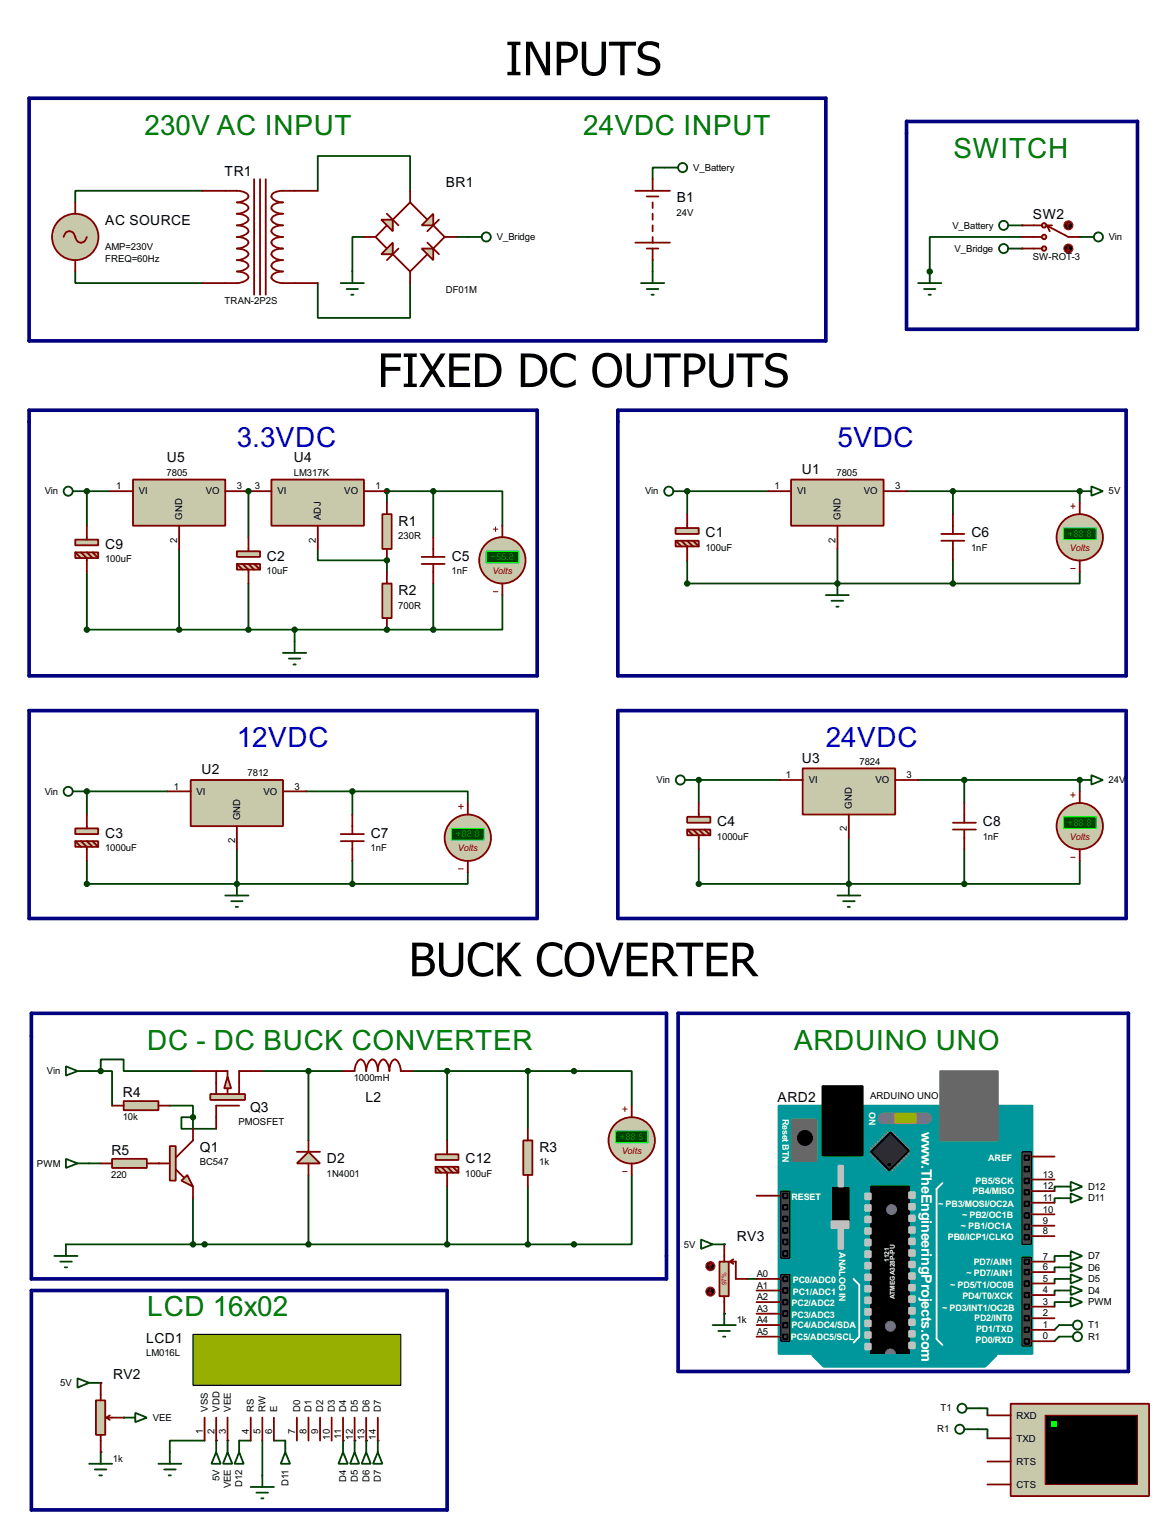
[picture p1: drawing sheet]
<svg xmlns="http://www.w3.org/2000/svg" width="256mm" height="333mm" viewBox="0 0 256 333" stroke-linecap="round" stroke-linejoin="round" font-family="sans-serif">
<g fill="none" stroke="#004000" stroke-width=".4">
<path d="M16.6 59.7v2.6h27.9M44.5 42h-27.9v2.5M199.4 108h10.2v5.1M151.2 123.2v5.1h58.4M184.2 120.7v7.6M209.6 123.2v5.1M237.5 125.8v2.5h-27.9M67.4 174h10.1M77.5 174h25.4v2.6M77.5 174v5.1M202 171.5h10.1M212.1 171.5h25.4v2.5"/>
<path d="M212.1 171.5v5.1M19.1 189.3v5.1M77.5 189.3v5.1h25.4v-2.6M153.7 186.7v7.7M212.1 186.7v7.7h25.4v-5.1"/>
</g>
<circle cx="184.2" cy="128.3" r=".2" fill="#004000"/>
<path d="M153.7 194.4h58.4M186.7 184.2v10.2" fill="none" stroke="#004000" stroke-width=".4"/>
<circle cx="186.7" cy="194.4" r=".2" fill="#004000"/>
<path d="M19.1 194.4h58.4M52.1 186.7v7.7" fill="none" stroke="#004000" stroke-width=".4"/>
<circle cx="52.1" cy="194.4" r=".2" fill="#004000"/>
<path d="M85.1 108v2.5" fill="none" stroke="#004000" stroke-width=".4"/>
<circle cx="85.1" cy="123.2" r=".2" fill="#004000"/>
<path d="M85.1 123.2v2.6" fill="none" stroke="#004000" stroke-width=".4"/>
<circle cx="85.1" cy="138.5" r=".2" fill="#004000"/>
<path d="M85.1 108h10.2M95.3 108h15.2v7.6M95.3 108v10.2M39.4 120.7v17.8h-20.3v-12.7M95.3 138.5h-30.5v2.5M95.3 128.3v10.2M110.5 130.9v7.6h-15.2" fill="none" stroke="#004000" stroke-width=".4"/>
<circle cx="85.1" cy="108" r=".2" fill="#004000"/>
<path d="M39.4 138.5h25.4M54.7 128.3v10.2M69.9 120.7v2.5h15.2" fill="none" stroke="#004000" stroke-width=".4"/>
<circle cx="54.7" cy="108" r=".2" fill="#004000"/>
<path d="M69.9 42v-7.7h20.3v7.7M80.1 52.1h-2.6v7.6M100.4 52.1h2.5M69.9 62.3v7.6h20.3v-7.6M24.2 108h-5.1v7.6M54.7 108v10.2" fill="none" stroke="#004000" stroke-width=".4"/>
<circle cx="19.1" cy="108" r=".2" fill="#004000"/>
<path d="M169 108h-17.8v5.1" fill="none" stroke="#004000" stroke-width=".4"/>
<circle cx="151.2" cy="108" r=".2" fill="#004000"/>
<path d="M36.9 174h-17.8v5.1" fill="none" stroke="#004000" stroke-width=".4"/>
<circle cx="19.1" cy="174" r=".2" fill="#004000"/>
<path d="M171.5 171.5h-17.8v5.1" fill="none" stroke="#004000" stroke-width=".4"/>
<circle cx="153.7" cy="171.5" r=".2" fill="#004000"/>
<path d="M146.1 36.9h-2.5v2.5M143.6 57.2v2.5" fill="none" stroke="#004000" stroke-width=".4"/>
<g fill="#004000">
<circle cx="224.8" cy="49.6" r=".2"/>
<circle cx="224.8" cy="54.7" r=".2"/>
<circle cx="237.5" cy="52.1" r=".2"/>
</g>
<path d="M224.8 52.1h-20.3v7.6" fill="none" stroke="#004000" stroke-width=".4"/>
<circle cx="204.5" cy="59.7" r=".2" fill="#004000"/>
<path d="M233 276.2h-1v1.2M233 278.7h-1v1M233 286.3h-1v1" fill="none" stroke="#004000" stroke-width=".4"/>
<g fill="#004000">
<circle cx="83.1" cy="316.8" r=".2"/>
<circle cx="80.6" cy="316.8" r=".2"/>
<circle cx="78" cy="316.8" r=".2"/>
<circle cx="75.5" cy="316.8" r=".2"/>
</g>
<path d="M45 316.8h-7.6v2.5M52.6 316.8h2.6M57.7 316.8v7.6M60.3 316.8h2.5" fill="none" stroke="#004000" stroke-width=".4"/>
<g fill="#004000">
<circle cx="47.6" cy="316.8" r=".2"/>
<circle cx="50.1" cy="316.8" r=".2"/>
</g>
<path d="M233 263.5h-1v1M233 260.9h-1v1M233 281.2h-1v1M233 283.8h-1v1" fill="none" stroke="#004000" stroke-width=".4"/>
<g fill="#004000">
<circle cx="22.2" cy="319.3" r=".2"/>
<circle cx="22.2" cy="304.1" r=".2"/>
<circle cx="27.2" cy="311.7" r=".2"/>
</g>
<path d="M67.9 258.4v15.2h48.2v-12.7M116.1 248.2v-12.7h-17.7v15.3M98.4 260.9v12.7M164.4 281.2h2" fill="none" stroke="#004000" stroke-width=".4"/>
<g fill="#004000">
<circle cx="159.3" cy="288.9" r=".2"/>
<circle cx="159.3" cy="273.6" r=".2"/>
</g>
<path d="M90.7 235.5h7.7M19.6 255.8h2.6M45 273.6h22.9M233 291.4l-1 1M233 293.9l-1 1" fill="none" stroke="#004000" stroke-width=".4"/>
<circle cx="34.9" cy="255.8" r=".2" fill="#004000"/>
<path d="M19.6 235.5h2.6M22.2 235.5h2.5v7.6M22.2 235.5v-2.5h5v2.5h15.3M57.7 235.5h17.8M67.9 235.5v15.3M116.1 235.5h22.9v7.6M37.4 243.1h5.1v2.6M42.5 245.7h-2.6v2.5h7.7M42.5 245.7v2.5M139 258.4v15.2h-22.9M14.5 273.6h30.5M42.5 263.5v10.1" fill="none" stroke="#004000" stroke-width=".4"/>
<circle cx="237.5" cy="171.5" r=".2" fill="#004000"/>
<path d="M209.6 108h27.9v2.5" fill="none" stroke="#004000" stroke-width=".4"/>
<circle cx="237.5" cy="108" r=".2" fill="#004000"/>
<path d="M215.2 314.3h2v2M215.7 309.7h1.5v1.5" fill="none" stroke="#004000" stroke-width=".4"/>
<path d="M174 105.5h20.4v10.1h-20.4z" fill="#c8c8aa" stroke="#800000" stroke-width=".4"/>
<path d="M169 108h5M184.2 115.6v5.1M194.4 108h5" fill="none" stroke="#800000" stroke-width=".4"/>
<path d="M42 171.5h20.3v10.2h-20.3z" fill="#c8c8aa" stroke="#800000" stroke-width=".4"/>
<path d="M36.9 174h5.1M62.3 174h5.1M52.1 181.7v5" fill="none" stroke="#800000" stroke-width=".4"/>
<path d="M176.6 169h20.3v10.1h-20.3z" fill="#c8c8aa" stroke="#800000" stroke-width=".4"/>
<path d="M171.5 171.5h5.1M186.7 179.1v5.1M196.9 171.5h5.1" fill="none" stroke="#800000" stroke-width=".4"/>
<circle cx="16.5" cy="52.1" r="5.1" fill="#c8c8aa" stroke="#800000" stroke-width=".4"/>
<path d="M55.9 39.4v25.4M57.2 39.4v25.4M58.5 39.4v25.4M14 52.1a1.28 1.28 0 0 1 1.3-1.3 1.28 1.28 0 0 1 1.3 1.3 1.28 1.28 0 0 0 1.2 1.3 1.28 1.28 0 0 0 1.3-1.3M16.6 44.5v2.5M16.6 57.2v2.5M44.5 42h7.6a2.35 2.35 0 0 1 2.6 1.2 2.76 2.76 0 0 1-2.6 1.3 2.35 2.35 0 0 1 2.6 1.3 2.75 2.75 0 0 1-2.6 1.2 2.37 2.37 0 0 1 2.6 1.3 2.75 2.75 0 0 1-2.6 1.3 2.31 2.31 0 0 1 2.6 1.3 2.75 2.75 0 0 1-2.6 1.2 2.35 2.35 0 0 1 2.6 1.3 2.67 2.67 0 0 1-2.6 1.3 2.35 2.35 0 0 1 2.6 1.2 2.76 2.76 0 0 1-2.6 1.3 2.35 2.35 0 0 1 2.6 1.3 2.75 2.75 0 0 1-2.6 1.2 2.37 2.37 0 0 1 2.6 1.3 2.75 2.75 0 0 1-2.6 1.3h-7.6M69.9 42h-7.6a2.15 2.15 0 0 0-2.6 1.2 2.47 2.47 0 0 0 2.6 1.3 2.15 2.15 0 0 0-2.6 1.3 2.45 2.45 0 0 0 2.6 1.2 2.17 2.17 0 0 0-2.6 1.3 2.45 2.45 0 0 0 2.6 1.3 2.89 2.89 0 0 0-2.5 .9 .89 .89 0 0 0 .6 1.2l1.9 .4a2.15 2.15 0 0 0-2.6 1.3 2.4 2.4 0 0 0 2.6 1.3 2.15 2.15 0 0 0-2.6 1.2 2.47 2.47 0 0 0 2.6 1.3 2.15 2.15 0 0 0-2.6 1.3 2.45 2.45 0 0 0 2.6 1.2 2.17 2.17 0 0 0-2.6 1.3 2.45 2.45 0 0 0 2.6 1.3h7.6" fill="none" stroke="#800000" stroke-width=".4"/>
<g fill="#c8c8aa" stroke="#800000" stroke-width=".4">
<path d="M148.6 116.1h5.1v1.3h-5.1z"/>
<path d="M148.6 118.9h5.1v1.3h-5.1z"/>
</g>
<path d="M148.6 118.9l1.3 1.3M149.9 118.9l1.3 1.3v3M151.2 113.1v3M151.2 118.9l1.3 1.3M152.5 118.9l1.2 1.3" fill="none" stroke="#800000" stroke-width=".4"/>
<g fill="#c8c8aa" stroke="#800000" stroke-width=".4">
<path d="M52.1 121.2h5.1v1.3h-5.1z"/>
<path d="M52.1 124h5.1v1.3h-5.1z"/>
</g>
<path d="M54.7 118.2v3M52.1 124l1.3 1.3M53.4 124l1.3 1.3v3M54.7 124l1.2 1.3M55.9 124l1.3 1.3" fill="none" stroke="#800000" stroke-width=".4"/>
<g fill="#c8c8aa" stroke="#800000" stroke-width=".4">
<path d="M16.6 182.2h5v1.2h-5z"/>
<path d="M16.6 185h5v1.2h-5z"/>
</g>
<path d="M19.1 179.1v3.1M16.6 185l1.2 1.2M17.8 185l1.3 1.2v3.1M19.1 185l1.3 1.2M20.4 185l1.2 1.2" fill="none" stroke="#800000" stroke-width=".4"/>
<g fill="#c8c8aa" stroke="#800000" stroke-width=".4">
<path d="M151.2 179.6h5.1v1.3h-5.1z"/>
<path d="M151.2 182.4h5.1v1.3h-5.1z"/>
</g>
<g fill="none" stroke="#800000" stroke-width=".4">
<path d="M95.3 118.2v4.3M207.1 118.9h5M207.1 117.4h5M209.6 113.1v4.3M209.6 118.9v4.3M92.8 124h5M92.8 122.5h5M95.3 124v4.3M77.5 179.1v4.3M153.7 176.6v3M212.1 176.6v4.3M75 185h5.1"/>
<path d="M75 183.4h5.1M77.5 185v4.3M151.2 182.4l1.3 1.3M152.5 182.4l1.2 1.3v3M153.7 182.4l1.3 1.3M155 182.4l1.3 1.3M209.6 182.4h5.1M209.6 180.9h5.1M212.1 182.4v4.3"/>
</g>
<circle cx="110.5" cy="123.2" r="5.1" fill="#c8c8aa" stroke="#800000" stroke-width=".4"/>
<path d="M108.5 116.4h1M109 115.9v1M108.5 130.1h1" fill="none" stroke="#800000" stroke-width=".22"/>
<path d="M107 121.2h7.1v2.6h-7.1z" fill="#004000" stroke="#0f0" stroke-width=".22"/>
<path d="M110.5 115.6v2.6M110.5 128.3v2.6" fill="none" stroke="#800000" stroke-width=".4"/>
<circle cx="237.5" cy="118.2" r="5.1" fill="#c8c8aa" stroke="#800000" stroke-width=".4"/>
<path d="M235.5 111.3h1M236 110.8v1M235.5 125h1" fill="none" stroke="#800000" stroke-width=".22"/>
<path d="M234 116.1h7.1v2.6h-7.1z" fill="#004000" stroke="#0f0" stroke-width=".22"/>
<path d="M237.5 110.5v2.6M237.5 123.2v2.6" fill="none" stroke="#800000" stroke-width=".4"/>
<circle cx="102.9" cy="184.2" r="5.1" fill="#c8c8aa" stroke="#800000" stroke-width=".4"/>
<path d="M100.9 177.3h1M101.4 176.8v1.1M100.9 191.1h1" fill="none" stroke="#800000" stroke-width=".22"/>
<path d="M99.4 182.2h7.1v2.5h-7.1z" fill="#004000" stroke="#0f0" stroke-width=".22"/>
<path d="M102.9 176.6v2.5M102.9 189.3v2.5" fill="none" stroke="#800000" stroke-width=".4"/>
<circle cx="237.5" cy="181.7" r="5.1" fill="#c8c8aa" stroke="#800000" stroke-width=".4"/>
<path d="M235.5 174.8h1M236 174.3v1M235.5 188.5h1" fill="none" stroke="#800000" stroke-width=".22"/>
<path d="M234 179.6h7.1v2.6h-7.1z" fill="#004000" stroke="#0f0" stroke-width=".22"/>
<path d="M237.5 174v2.6M237.5 186.7v2.6" fill="none" stroke="#800000" stroke-width=".4"/>
<g fill="#004000" stroke="#004000" stroke-width=".4">
<circle cx="209.6" cy="128.3" r=".5"/>
<circle cx="209.6" cy="108" r=".5"/>
<circle cx="77.5" cy="174" r=".5"/>
<circle cx="77.5" cy="194.4" r=".5"/>
<circle cx="212.1" cy="171.5" r=".5"/>
<circle cx="212.1" cy="194.4" r=".5"/>
<circle cx="151.1" cy="128.3" r=".5"/>
<circle cx="19.1" cy="194.4" r=".5"/>
<circle cx="153.7" cy="194.4" r=".5"/>
<circle cx="184.2" cy="128.3" r=".5"/>
<circle cx="186.7" cy="194.4" r=".5"/>
<circle cx="52.1" cy="194.4" r=".5"/>
</g>
<g fill="none" stroke="#004000" stroke-width=".4">
<path d="M181.7 130.9h5M182.9 132.1h2.6M184 133.4h.5M184.2 128.3v2.6M62.3 143.6h5.1M63.6 144.8h2.5M64.6 146.1h.5M64.8 141v2.6M49.6 196.9h5.1M50.9 198.2h2.5M51.9 199.4h.5M52.1 194.4v2.5"/>
<path d="M184.2 196.9h5.1M185.5 198.2h2.5M186.5 199.4h.5M186.7 194.4v2.5"/>
</g>
<path d="M84.1 128.3h2.1v7.6h-2.1z" fill="#c8c8aa" stroke="#800000" stroke-width=".4"/>
<path d="M85.1 125.8v2.5M85.1 135.9v2.6" fill="none" stroke="#800000" stroke-width=".4"/>
<path d="M84.1 113.1h2.1v7.6h-2.1z" fill="#c8c8aa" stroke="#800000" stroke-width=".4"/>
<path d="M85.1 110.5v2.6M85.1 120.7v2.5" fill="none" stroke="#800000" stroke-width=".4"/>
<g fill="#004000" stroke="#004000" stroke-width=".4">
<circle cx="85.1" cy="108" r=".5"/>
<circle cx="85.1" cy="123.2" r=".5"/>
<circle cx="85.1" cy="138.5" r=".5"/>
<circle cx="64.8" cy="138.5" r=".5"/>
</g>
<path d="M29.3 105.5h20.3v10.1h-20.3z" fill="#c8c8aa" stroke="#800000" stroke-width=".4"/>
<path d="M24.2 108h5.1M39.4 115.6v5.1M49.6 108h5.1" fill="none" stroke="#800000" stroke-width=".4"/>
<g fill="#c8c8aa" stroke="#800000" stroke-width=".4">
<path d="M16.6 118.7h5v1.2h-5z"/>
<path d="M16.6 121.5h5v1.2h-5z"/>
</g>
<path d="M19.1 115.6v3.1M16.6 121.5l1.2 1.2M17.8 121.5l1.3 1.2v3.1M19.1 121.5l1.3 1.2M20.4 121.5l1.2 1.2" fill="none" stroke="#800000" stroke-width=".4"/>
<g fill="#004000" stroke="#004000" stroke-width=".4">
<circle cx="39.4" cy="138.5" r=".5"/>
<circle cx="19.1" cy="138.5" r=".5"/>
<circle cx="95.3" cy="138.5" r=".5"/>
<circle cx="95.3" cy="108" r=".5"/>
</g>
<path d="M77.5 59.7v2.6M75 62.3h5.1M76.3 63.6h2.5M77.3 64.8h.5" fill="none" stroke="#004000" stroke-width=".4"/>
<path d="M59.7 105.5h20.4v10.1h-20.4z" fill="#c8c8aa" stroke="#800000" stroke-width=".4"/>
<path d="M54.7 108h5M69.9 115.6v5.1M80.1 108h5" fill="none" stroke="#800000" stroke-width=".4"/>
<g fill="#004000" stroke="#004000" stroke-width=".4">
<circle cx="54.6" cy="138.5" r=".5"/>
<circle cx="54.6" cy="108" r=".5"/>
</g>
<g fill="none" stroke="#004000" stroke-width=".4">
<path d="M102.9 52.1h3.1"/>
<circle cx="106.9" cy="52.1" r="1"/>
</g>
<path d="M92.8 54.7h2.5v2.5z" fill="#c8c8aa" stroke="#800000" stroke-width=".4"/>
<path d="M85.1 47l2.6 2.6M85.1 49.6l-2.5 2.5 2.5 2.6M86.4 48.3l3.8-3.8 3.8 3.8M86.4 55.9l3.8 3.8 3.8-3.8M87.7 54.7l-2.6 2.5M94 53.4l2.6 2.5M95.3 49.6l2.5 2.5-2.5 2.6M96.6 48.3l-2.6 2.6" fill="none" stroke="#800000" stroke-width=".4"/>
<g fill="#c8c8aa" stroke="#800000" stroke-width=".4">
<path d="M83.9 48.3h2.5v2.6z"/>
<path d="M92.8 49.6l2.5-2.6v2.6z"/>
<path d="M83.9 55.9l2.5-2.5v2.5z"/>
</g>
<g fill="none" stroke="#800000" stroke-width=".4">
<path d="M143.6 39.4v2.6M80.1 52.1h2.5M90.2 42v2.5M90.2 59.7v2.6M97.8 52.1h2.6M139.8 42h7.6M139.8 53.4h7.6M142.3 43.2h2.5M142.3 54.7h2.5M143.6 44.5v1.3M143.6 47v1.3M143.6 49.6v1.3"/>
<path d="M143.6 52.1v1.3M143.6 54.7v2.5"/>
</g>
<g fill="none" stroke="#004000" stroke-width=".4">
<path d="M146.1 36.9h3.1M143.6 59.7v2.6M221.8 49.6h3M221.8 54.7h3M237.5 52.1h3.1M141 62.3h5.1M142.3 63.6h2.5M143.3 64.8h.5M16.1 108h3M148.1 108h3.1M16.1 174h3M150.7 171.5h3"/>
<circle cx="150.1" cy="36.9" r="1"/>
<circle cx="220.7" cy="49.6" r="1"/>
<circle cx="220.7" cy="54.7" r="1"/>
<circle cx="241.6" cy="52.1" r="1"/>
<circle cx="15" cy="108" r="1"/>
<circle cx="147.1" cy="108" r="1"/>
<circle cx="15" cy="174" r="1"/>
<circle cx="149.6" cy="171.5" r="1"/>
</g>
<g fill="#004000" stroke="#004000" stroke-width=".4">
<circle cx="19.1" cy="108" r=".5"/>
<circle cx="151.1" cy="108" r=".5"/>
<circle cx="19.1" cy="174" r=".5"/>
<circle cx="153.7" cy="171.5" r=".5"/>
</g>
<g fill="#c8c8aa" stroke="#800000" stroke-width=".4">
<circle cx="229.6" cy="52.1" r=".5"/>
<circle cx="229.6" cy="49.6" r=".5"/>
<circle cx="229.6" cy="54.7" r=".5"/>
</g>
<path d="M224.8 49.6h4.4M224.8 52.1h4.1M224.8 54.7h4.4M230.2 49.6l4.8 2.5h2.5M230.4 49.6h1M230.4 49.8l.5 1.1" fill="none" stroke="#800000" stroke-width=".4"/>
<circle cx="235" cy="49.6" r="1" fill="#400000" stroke="#f00" stroke-width=".22"/>
<path d="M235 49.1l-.2 .2M235 49.1l.3 .2M235 49.1v1" fill="none" stroke="#f00" stroke-width=".22"/>
<circle cx="235" cy="54.7" r="1" fill="#400000" stroke="#f00" stroke-width=".22"/>
<path d="M234.8 54.9l.2 .3M235 54.2v1M235.3 54.9l-.3 .3" fill="none" stroke="#f00" stroke-width=".22"/>
<path d="M204.5 59.7v2.6M202 62.3h5.1M203.3 63.6h2.5M204.3 64.8h.5" fill="none" stroke="#004000" stroke-width=".4"/>
<circle cx="204.5" cy="59.7" r=".5" fill="#004000" stroke="#004000" stroke-width=".4"/>
<path d="M6.4 21.6h175.3v53.4h-175.3zM199.4 26.7h50.8v45.7h-50.8zM6.4 90.2h111.8v58.4h-111.8zM135.9 90.2h111.8v58.4h-111.8zM6.4 156.3h111.8v45.7h-111.8zM135.9 156.3h111.8v45.7h-111.8z" fill="none" stroke="#000080" stroke-width=".8"/>
<path d="M171.3 243.1h55.8v54.6h-55.8z" fill="#00979c" stroke="#00979c" stroke-width=".4"/>
<g fill="#686767" stroke="#686767" stroke-width=".4">
<path d="M206.8 235.5h12.7v15.3h-12.7z"/>
<path d="M174.3 246.2h5.3v9.1h-5.3z"/>
</g>
<path d="M180.9 238.8h8.9v15.3h-8.9zM183.2 261.2h3.5v8.9h-3.5zM191.6 260.9h8.4v36.8h-8.4z" fill="#000" stroke="#000" stroke-width=".4"/>
<path d="M207.3 260.2l-1.3 1.2v33l1.3 1.3M187.8 281.2l1.2 1.3v11.4l-1.2 1.3" fill="none" stroke="#fff" stroke-width=".4"/>
<g fill="#c0c0c0" stroke="#c0c0c0" stroke-width=".4">
<path d="M200 262.2h1.2v1.3h-1.2z"/>
<path d="M200 264.7h1.2v1.3h-1.2z"/>
<path d="M200 267.3h1.2v1.2h-1.2z"/>
<path d="M200 269.8h1.2v1.3h-1.2z"/>
<path d="M200 272.3h1.2v1.3h-1.2z"/>
<path d="M200 274.9h1.2v1.3h-1.2z"/>
<path d="M200 277.4h1.2v1.3h-1.2z"/>
<path d="M200 280h1.2v1.2h-1.2z"/>
<path d="M200 282.5h1.2v1.3h-1.2z"/>
<path d="M200 285h1.2v1.3h-1.2z"/>
<path d="M200 287.6h1.2v1.3h-1.2z"/>
<path d="M200 290.1h1.2v1.3h-1.2z"/>
<path d="M200 292.7h1.2v1.2h-1.2z"/>
<path d="M200 295.2h1.2v1.3h-1.2z"/>
<path d="M190.3 262.4h1.3v1.3h-1.3z"/>
<path d="M190.3 265h1.3v1.2h-1.3z"/>
<path d="M190.3 267.5h1.3v1.3h-1.3z"/>
<path d="M190.3 270.1h1.3v1.2h-1.3z"/>
<path d="M190.3 272.6h1.3v1.3h-1.3z"/>
<path d="M190.3 275.1h1.3v1.3h-1.3z"/>
<path d="M190.3 277.7h1.3v1.2h-1.3z"/>
<path d="M190.3 280.2h1.3v1.3h-1.3z"/>
<path d="M190.3 282.8h1.3v1.2h-1.3z"/>
<path d="M190.3 285.3h1.3v1.3h-1.3z"/>
<path d="M190.3 287.8h1.3v1.3h-1.3z"/>
<path d="M190.3 290.4h1.3v1.2h-1.3z"/>
<path d="M190.3 292.9h1.3v1.3h-1.3z"/>
<path d="M190.3 295.5h1.3v1.2h-1.3z"/>
<path d="M182.9 268.5h3.8v1.6h-3.8z"/>
<path d="M184.5 256.3h1v4.6h-1z"/>
<path d="M184.5 270.1h1v4.5h-1z"/>
</g>
<circle cx="177" cy="250.2" r="1.55" fill="#000" stroke="#000" stroke-width=".4"/>
<path d="M194.4 245.9h9.4" fill="none" stroke="#757575" stroke-width="2.6"/>
<path d="M196.9 244.9h4.6v2h-4.6z" fill="#ff8000" stroke="#ff8000" stroke-width=".4"/>
<g fill="none" stroke="#808080" stroke-width=".45">
<path d="M191.6 252.5l.5 .5M192.1 252l.5 .5M192.1 253.3l-.5 .5M192.6 251.5l.5 .5M192.6 253.8l-.5 .5M193.1 251l.5 .5M193.1 254.3l-.5 .5M193.6 250.5l.5 .5M193.6 254.8l-.5 .5M194.1 250l.5 .5M194.1 255.3l-.5 .5M194.6 249.5l.5 .5"/>
<path d="M194.6 255.8l-.5 .5M195.1 249l.5 .5M195.1 256.3l-.5 .5M195.6 256.8l-.5 .6M195.9 256.8l.5 .6M196.4 256.3l.5 .5M196.4 249l-.5 .5M196.9 255.8l.5 .5M196.9 249.5l-.5 .5M197.4 255.3l.5 .5M197.4 250l-.5 .5M197.9 254.8l.5 .5"/>
<path d="M197.9 250.5l-.5 .5M198.4 254.3l.5 .5M198.4 251l-.5 .5M198.9 253.8l.5 .5M198.9 251.5l-.5 .5M199.4 253.3l.6 .5M199.4 252l-.5 .5M200 252.5l-.6 .5"/>
</g>
<path d="M195.9 249l4.1 4-4.4 4.4-4-4.1z" fill-rule="evenodd" fill="#2c2c2c" stroke="#000" stroke-width=".4"/>
<circle cx="195.6" cy="256.1" r=".3" fill="#000" stroke="#000" stroke-width=".22"/>
<path d="M224.8 253.3h2.1v20.3h-2.1z" fill="#464646" stroke="#000" stroke-width=".25"/>
<circle cx="195.8" cy="291.6" r="1.1" fill="#757575" stroke="#757575" stroke-width=".22"/>
<g fill="#464646" stroke="#000" stroke-width=".4">
<path d="M225.4 254.1h1v1h-1z"/>
<path d="M225.4 259.1h1v1.1h-1z"/>
<path d="M225.4 261.7h1v1h-1z"/>
<path d="M225.4 264.2h1v1h-1z"/>
<path d="M225.4 266.8h1v1h-1z"/>
<path d="M225.4 269.3h1v1h-1z"/>
<path d="M225.4 256.6h1v1h-1z"/>
<path d="M225.4 271.6h1v1h-1z"/>
</g>
<g fill="#757575" stroke="#757575" stroke-width=".22">
<circle cx="196.1" cy="266" r="1.1"/>
<circle cx="195.8" cy="297.7" r="1.1"/>
</g>
<path d="M178.6 298h40.7l-2.6 2.5h-35.5z" fill-rule="evenodd" fill="#00979c" stroke="#00979c" stroke-width=".4"/>
<g fill="#464646" stroke="#000" stroke-width=".25">
<path d="M171.8 261.9h2v14.8h-2z"/>
<path d="M224.8 276.4h2.1v19.6h-2.1z"/>
<path d="M171.8 280.2h2v14.7h-2z"/>
</g>
<g fill="#464646" stroke="#000" stroke-width=".4">
<path d="M172.3 265h1v1h-1z"/>
<path d="M172.3 270.1h1v1h-1z"/>
<path d="M172.3 275.1h1v1.1h-1z"/>
<path d="M172.3 272.6h1v1h-1z"/>
<path d="M172.3 267.5h1v1h-1z"/>
<path d="M172.3 262.4h1v1.1h-1z"/>
<path d="M225.4 276.9h1v1h-1z"/>
<path d="M225.4 279.2h1v1h-1z"/>
<path d="M225.4 281.7h1v1.1h-1z"/>
<path d="M225.4 284.3h1v1h-1z"/>
<path d="M225.4 286.8h1v1h-1z"/>
<path d="M225.4 289.4h1v1h-1z"/>
<path d="M225.4 291.9h1v1h-1z"/>
<path d="M225.4 294.4h1v1.1h-1z"/>
<path d="M172.3 280.7h1v1h-1z"/>
<path d="M172.3 283.3h1v1h-1z"/>
<path d="M172.3 285.8h1v1h-1z"/>
<path d="M172.3 288.3h1v1.1h-1z"/>
<path d="M172.3 290.9h1v1h-1z"/>
<path d="M172.3 293.4h1v1h-1z"/>
</g>
<g fill="none" stroke="#800000" stroke-width=".4">
<path d="M226.9 259.4h5.1M226.9 254.3h5.1M166.4 262.9h5.1M226.9 279.7h5.1M226.9 277.4h5.1M226.9 271.8h5.1M226.9 269.5h5.1M226.9 267h5.1M226.9 264.5h5.1M226.9 261.9h5.1M166.4 293.9h5.1M166.4 291.4h5.1"/>
<path d="M166.4 288.9h5.1M166.4 286.3h5.1M166.4 283.8h5.1M166.4 281.2h5.1M226.9 294.9h5.1M226.9 292.4h5.1M226.9 289.9h5.1M226.9 287.3h5.1M226.9 284.8h5.1M226.9 282.2h5.1"/>
</g>
<g fill="none" stroke="#004000" stroke-width=".4">
<path d="M233 276.2h2.5M233 278.7h2.5M235.5 275.1l2.6 1.1-2.6 1zM235.5 277.7l2.6 1-2.6 1zM233 286.3h2.5M235.5 285.3l2.6 1-2.6 1zM37.4 319.3v2.6M47.6 319.3l1 2.6h-2.1zM47.6 316.8v2.5M50.1 319.3l1 2.6h-2zM50.1 316.8v2.5M52.6 319.3l1 2.6h-2z"/>
<path d="M52.6 316.8v2.5M62.8 319.3l1 2.6h-2zM62.8 316.8v2.5M75.5 319.3l1 2.6h-2zM75.5 316.8v2.5M78 319.3l1 2.6h-2zM78 316.8v2.5M80.6 319.3l1 2.6h-2zM80.6 316.8v2.5M83.1 319.3l1 2.6h-2zM83.1 316.8v2.5M34.9 321.9h5"/>
<path d="M36.1 323.1h2.6M37.1 324.4h.5M55.2 327h5.1M56.4 328.2h2.6M57.5 329.5h.5M57.7 324.4v2.6"/>
</g>
<path d="M42.5 293.4h45.7v11.2h-45.7z" fill="#96af00" stroke="#000" stroke-width=".25"/>
<g fill="none" stroke="#800000" stroke-width=".4">
<path d="M45 311.7v5.1M47.6 311.7v5.1M50.1 311.7v5.1M55.2 311.7v5.1M57.7 311.7v5.1M60.3 311.7v5.1M65.3 311.7v5.1M67.9 311.7v5.1M70.4 311.7v5.1M73 311.7v5.1M75.5 311.7v5.1M78 311.7v5.1"/>
<path d="M80.6 311.7v5.1M83.1 311.7v5.1"/>
</g>
<g fill="none" stroke="#004000" stroke-width=".4">
<path d="M235.5 259.9l2.6 1-2.6 1zM233 263.5h2.5M233 260.9h2.5M235.5 262.4l2.6 1.1-2.6 1zM233 281.2h2.5M233 283.8h2.5M235.5 280.2l2.6 1-2.6 1zM235.5 282.8l2.6 1-2.6 1zM17.1 303.1l2.5 1-2.5 1zM19.6 304.1h2.6M22.2 319.3v2.6M27.2 311.7h2.6"/>
<path d="M29.8 310.7l2.5 1-2.5 1zM19.6 321.9h5.1M20.9 323.1h2.5M21.9 324.4h.5"/>
</g>
<path d="M21.1 307.9h2.1v7.6h-2.1z" fill="#c8c8aa" stroke="#800000" stroke-width=".4"/>
<path d="M22.2 304.1v3.8M22.2 315.5v3.8M23.4 311.7l.8 .5M23.4 311.7h3.8M24.2 311.2l-.8 .5" fill="none" stroke="#800000" stroke-width=".4"/>
<path d="M67.9 253.3l2.5 2.5h-5.1z" fill="#c8c8aa" stroke="#800000" stroke-width=".4"/>
<path d="M65.3 253.3h5.1M67.9 250.8v2.5M67.9 255.8v2.6" fill="none" stroke="#800000" stroke-width=".4"/>
<g fill="#c8c8aa" stroke="#800000" stroke-width=".4">
<path d="M95.8 253.8h5.1v1.3h-5.1z"/>
<path d="M95.8 256.6h5.1v1.3h-5.1z"/>
</g>
<path d="M95.8 256.6l1.3 1.3M97.1 256.6l1.3 1.3v3M98.4 250.8v3M98.4 256.6l1.2 1.3M99.6 256.6l1.3 1.3" fill="none" stroke="#800000" stroke-width=".4"/>
<circle cx="67.8" cy="273.6" r=".5" fill="#004000" stroke="#004000" stroke-width=".4"/>
<path d="M14.5 234.5l2.6 1-2.6 1zM17.1 235.5h2.5M14.5 254.8l2.6 1-2.6 1zM17.1 255.8h2.5M12 276.2h5.1M13.3 277.4h2.5M14.3 278.7h.5M14.5 273.6v2.6" fill="none" stroke="#004000" stroke-width=".4"/>
<path d="M115.1 250.8h2v7.6h-2z" fill="#c8c8aa" stroke="#800000" stroke-width=".4"/>
<path d="M116.1 248.2v2.6M116.1 258.4v2.5" fill="none" stroke="#800000" stroke-width=".4"/>
<g fill="#004000" stroke="#004000" stroke-width=".4">
<circle cx="98.3" cy="235.5" r=".5"/>
<circle cx="98.3" cy="273.6" r=".5"/>
</g>
<circle cx="138.9" cy="250.8" r="5.1" fill="#c8c8aa" stroke="#800000" stroke-width=".4"/>
<path d="M137 243.9h1M137 257.6h1M137.5 243.4v1" fill="none" stroke="#800000" stroke-width=".22"/>
<path d="M135.4 248.7h7.1v2.6h-7.1z" fill="#004000" stroke="#0f0" stroke-width=".22"/>
<path d="M139 243.1v2.6M139 255.8v2.6" fill="none" stroke="#800000" stroke-width=".4"/>
<g fill="#004000" stroke="#004000" stroke-width=".4">
<circle cx="116.1" cy="235.5" r=".5"/>
<circle cx="116.1" cy="273.6" r=".5"/>
</g>
<path d="M6.9 222.8h139.7v58.4h-139.7zM149.2 222.8h99v78.8h-99zM6.9 283.8h91.5v48.2h-91.5z" fill="none" stroke="#000080" stroke-width=".8"/>
<path d="M158.3 277.4h2v7.6h-2z" fill="#c8c8aa" stroke="#800000" stroke-width=".4"/>
<path d="M159.3 273.6v3.8M160.6 277.4l.7 .5M160.6 277.4h1.3v3.8h2.5M161.3 276.9l-.7 .5M159.3 285v3.9" fill="none" stroke="#800000" stroke-width=".4"/>
<circle cx="156.2" cy="278.4" r="1" fill="#400000" stroke="#f00" stroke-width=".22"/>
<path d="M156.3 277.9l-.3 .3M156.3 277.9l.2 .3M156.3 277.9v1" fill="none" stroke="#f00" stroke-width=".22"/>
<circle cx="156.2" cy="284" r="1" fill="#400000" stroke="#f00" stroke-width=".22"/>
<path d="M156 284.3l.3 .2M156.3 283.5v1M156.5 284.3l-.2 .2" fill="none" stroke="#f00" stroke-width=".22"/>
<g fill="none" stroke="#004000" stroke-width=".4">
<path d="M154.2 272.6l2.6 1-2.6 1zM156.8 273.6h2.5M156.8 291.4h5.1M158 292.7h2.6M159.1 293.9h.5M159.3 288.9v2.5M233 291.4h3M233 293.9h3M212.1 314.3h3.1M212.7 309.7h3"/>
<circle cx="237" cy="291.4" r="1"/>
<circle cx="237" cy="293.9" r="1"/>
<circle cx="211.1" cy="314.3" r="1"/>
<circle cx="211.6" cy="309.7" r="1"/>
</g>
<path d="M75.5 235.5h2.5a2.61 2.61 0 0 1 1.3-2.5 2.31 2.31 0 0 1 1.3 2.5 2.68 2.68 0 0 1 1.2-2.5 2.27 2.27 0 0 1 1.3 2.5 2.31 2.31 0 0 1 1.3-2.5 2.7 2.7 0 0 1 1.3 2.5 2.31 2.31 0 0 1 1.2-2.5 2.68 2.68 0 0 1 1.3 2.5h2.5" fill="none" stroke="#800000" stroke-width=".4"/>
<circle cx="45" cy="273.6" r=".5" fill="#004000" stroke="#004000" stroke-width=".4"/>
<path d="M27.2 242.1h7.7v2h-7.7z" fill="#c8c8aa" stroke="#800000" stroke-width=".4"/>
<path d="M24.7 243.1h2.5M34.9 243.1h2.5" fill="none" stroke="#800000" stroke-width=".4"/>
<path d="M50.1 236.8l.8 2.5h-1.6z" fill="#c8c8aa" stroke="#800000" stroke-width=".4"/>
<path d="M46.3 240.6h7.6v1.3h-7.6z" fill="#c8c8aa" stroke="#800000" stroke-width=".4"/>
<path d="M42.5 235.5h7.6v1.3M47.6 235.5v5.1M50.1 239.3v1.3M57.7 235.5h-5.1v5.1M52.6 243.1h-5v5.1" fill="none" stroke="#800000" stroke-width=".4"/>
<path d="M39.9 259.6l1.3-1.2 1.3 2.5z" fill="#c8c8aa" stroke="#800000" stroke-width=".4"/>
<path d="M37.4 252h1.3v7.6h-1.3z" fill="#c8c8aa" stroke="#800000" stroke-width=".4"/>
<path d="M34.9 255.8h2.5M38.7 257.1l1.7 1.8M42.5 248.2v2.6l-3.8 3.8M42.5 260.9v2.6" fill="none" stroke="#800000" stroke-width=".4"/>
<path d="M24.7 254.8h7.6v2h-7.6z" fill="#c8c8aa" stroke="#800000" stroke-width=".4"/>
<path d="M22.2 255.8h2.5M32.3 255.8h2.6" fill="none" stroke="#800000" stroke-width=".4"/>
<g fill="#004000" stroke="#004000" stroke-width=".4">
<circle cx="42.4" cy="273.6" r=".5"/>
<circle cx="42.4" cy="245.7" r=".5"/>
<circle cx="22.1" cy="235.5" r=".5"/>
<circle cx="67.8" cy="235.5" r=".5"/>
<circle cx="126.2" cy="235.5" r=".5"/>
<circle cx="126.2" cy="273.6" r=".5"/>
<circle cx="237.5" cy="171.5" r=".5"/>
<circle cx="237.5" cy="108" r=".5"/>
</g>
<path d="M237.5 108h2.6M240.1 107l2.5 1-2.5 1zM237.5 171.5h2.6M240.1 170.5l2.5 1-2.5 1z" fill="none" stroke="#004000" stroke-width=".4"/>
<path d="M222.3 308.7h30.5v20.3h-30.5z" fill="#c8c8aa" stroke="#800000" stroke-width=".4"/>
<path d="M229.9 311.2h20.3v15.2h-20.3z" fill="#000" stroke="#800000" stroke-width=".25"/>
<path d="M231.2 312.5h1.3v1.2h-1.3z" fill="#0f0"/>
<path d="M217.2 311.2h5.1M217.2 316.3h5.1M217.2 321.4h5.1M217.2 326.4h5.1" fill="none" stroke="#800000" stroke-width=".4"/>
<g font-size="12.3">
<text x="111.2" y="16.6">INPUTS</text>
<text x="83.1" y="85.1">FIXED DC OUTPUTS</text>
<text x="89.9" y="214.7">BUCK COVERTER</text>
</g>
<g font-size="6.9" fill="#008000">
<text x="31.8" y="29.6">230V AC INPUT</text>
<text x="128.3" y="29.6">24VDC INPUT</text>
<text x="209.7" y="34.8">SWITCH</text>
<text x="32.4" y="230.9">DC - DC BUCK CONVERTER</text>
<text x="174.7" y="230.9">ARDUINO UNO</text>
<text x="32.4" y="289.3">LCD 16x02</text>
</g>
<g font-size="6.9" fill="#0000c0">
<text x="52.1" y="98.2">3.3VDC</text>
<text x="184.2" y="98.2">5VDC</text>
<text x="52.1" y="164.3">12VDC</text>
<text x="181.7" y="164.3">24VDC</text>
</g>
<g font-size="3.6" fill="#fff">
<text x="202.7" y="248.9" transform="rotate(90 202.7 248.9)">w</text>
<text x="202.7" y="256.1" transform="rotate(90 202.7 256.1)">.TheEngineeringProjects.com</text>
</g>
<g font-size="3.4">
<text x="49.4" y="38.6">TR1</text>
<text x="98.1" y="41.2">BR1</text>
<text x="148.9" y="44.5">B1</text>
<text x="23.2" y="49.5">AC SOURCE</text>
<text x="227.2" y="48.3">SW2</text>
<text x="36.7" y="101.6">U5</text>
<text x="64.7" y="101.6">U4</text>
<text x="176.4" y="104.2">U1</text>
<text x="87.7" y="115.6">R1</text>
<text x="155.2" y="118.2">C1</text>
<text x="213.7" y="118.2">C6</text>
<text x="23.2" y="120.7">C9</text>
<text x="58.7" y="123.3">C2</text>
<text x="99.4" y="123.3">C5</text>
<text x="87.7" y="130.9">R2</text>
<text x="176.4" y="167.7">U3</text>
<text x="44.4" y="170.2">U2</text>
<text x="23.2" y="184.2">C3</text>
<text x="81.6" y="184.2">C7</text>
<text x="157.8" y="181.7">C4</text>
<text x="216.2" y="181.7">C8</text>
<text x="27.1" y="241.3">R4</text>
<text x="55" y="244.4">Q3</text>
<text x="80.4" y="242.3">L2</text>
<text x="171.1" y="242.3">ARD2</text>
<text x="24.5" y="254">R5</text>
<text x="44" y="253.3">Q1</text>
<text x="71.9" y="255.8">D2</text>
<text x="102.4" y="255.8">C12</text>
<text x="118.7" y="253.3">R3</text>
<text x="162.1" y="272.8">RV3</text>
<text x="32.2" y="295.2">LCD1</text>
<text x="24.9" y="303.3">RV2</text>
</g>
<g font-size="2.4">
<text x="152.5" y="37.5">V_Battery</text>
<text x="148.8" y="47.4">24V</text>
<text x="109.3" y="52.8">V_Bridge</text>
<text x="209.5" y="50.2">V_Battery</text>
<text x="243.9" y="52.8">Vin</text>
<text x="23.1" y="55">AMP=230V</text>
<text x="23.1" y="57.6">FREQ=60Hz</text>
<text x="210" y="55.4">V_Bridge</text>
<text x="227.2" y="57.2">SW-ROT-3</text>
<text x="98" y="64.3">DF01M</text>
<text x="49.4" y="66.9">TRAN-2P2S</text>
<text x="25.6" y="107.6">1</text>
<text x="36.7" y="104.6">7805</text>
<text x="52.1" y="107.6">3</text>
<text x="56.1" y="107.6">3</text>
<text x="64.6" y="104.6">LM317K</text>
<text x="82.6" y="107.6">1</text>
<text x="170.4" y="107.6">1</text>
<text x="184" y="104.6">7805</text>
<text x="196.9" y="107.6">3</text>
<text x="9.8" y="108.7">Vin</text>
<text x="30.5" y="108.7">VI</text>
<text x="45.3" y="108.7">VO</text>
<text x="61" y="108.7">VI</text>
<text x="75.7" y="108.7">VO</text>
<text x="141.9" y="108.7">Vin</text>
<text x="175.3" y="108.7">VI</text>
<text x="190" y="108.7">VO</text>
<text x="243.9" y="108.7">5V</text>
<text x="39" y="119.3" transform="rotate(-90 39 119.3)">2</text>
<text x="40.1" y="114.3" transform="rotate(-90 40.1 114.3)">GND</text>
<text x="69.5" y="119.3" transform="rotate(-90 69.5 119.3)">2</text>
<text x="70.6" y="114.3" transform="rotate(-90 70.6 114.3)">ADJ</text>
<text x="87.6" y="118.5">230R</text>
<text x="183.8" y="119.3" transform="rotate(-90 183.8 119.3)">2</text>
<text x="184.9" y="114.3" transform="rotate(-90 184.9 114.3)">GND</text>
<text x="23.1" y="123.7">100uF</text>
<text x="155.2" y="121.1">100uF</text>
<text x="213.6" y="121.1">1nF</text>
<text x="58.7" y="126.2">10uF</text>
<text x="99.3" y="126.2">1nF</text>
<text x="87.6" y="133.8">700R</text>
<text x="38.3" y="173.6">1</text>
<text x="54.5" y="170.7">7812</text>
<text x="64.8" y="173.6">3</text>
<text x="144.4" y="172.2">Vin</text>
<text x="172.9" y="171.1">1</text>
<text x="177.9" y="172.2">VI</text>
<text x="189.1" y="168.1">7824</text>
<text x="192.6" y="172.2">VO</text>
<text x="199.4" y="171.1">3</text>
<text x="243.9" y="172.2">24V</text>
<text x="9.8" y="174.7">Vin</text>
<text x="43.2" y="174.7">VI</text>
<text x="58" y="174.7">VO</text>
<text x="187.4" y="177.8" transform="rotate(-90 187.4 177.8)">GND</text>
<text x="51.7" y="185.3" transform="rotate(-90 51.7 185.3)">2</text>
<text x="52.8" y="180.3" transform="rotate(-90 52.8 180.3)">GND</text>
<text x="157.7" y="184.6">1000uF</text>
<text x="186.3" y="182.8" transform="rotate(-90 186.3 182.8)">2</text>
<text x="216.2" y="184.6">1nF</text>
<text x="23.1" y="187.2">1000uF</text>
<text x="81.5" y="187.2">1nF</text>
<text x="10.3" y="236.2">Vin</text>
<text x="77.8" y="237.6">1000mH</text>
<text x="191.4" y="241.7">ARDUINO UNO</text>
<text x="27" y="246.3">10k</text>
<text x="52.4" y="247.4">PMOSFET</text>
<text x="8.1" y="256.5">PWM</text>
<text x="43.9" y="256.3">BC547</text>
<text x="118.6" y="256.3">1k</text>
<text x="24.5" y="259">220</text>
<text x="71.9" y="258.8">1N4001</text>
<text x="102.4" y="258.8">100uF</text>
<text x="229.4" y="261.5">12</text>
<text x="229.4" y="259">13</text>
<text x="239.3" y="261.6">D12</text>
<text x="229.4" y="269.1">9</text>
<text x="229.4" y="266.6">10</text>
<text x="229.4" y="264.1">11</text>
<text x="239.3" y="264.2">D11</text>
<text x="150.4" y="274.3">5V</text>
<text x="229.4" y="271.4">8</text>
<text x="166.4" y="280.8">A0</text>
<text x="229.4" y="281.8">5</text>
<text x="229.4" y="279.3">6</text>
<text x="229.4" y="277">7</text>
<text x="239.3" y="276.9">D7</text>
<text x="239.3" y="279.4">D6</text>
<text x="239.3" y="281.9">D5</text>
<text x="166.4" y="285.9">A2</text>
<text x="166.4" y="283.4">A1</text>
<text x="229.4" y="286.9">3</text>
<text x="229.4" y="284.4">4</text>
<text x="239.3" y="287">PWM</text>
<text x="239.3" y="284.5">D4</text>
<text x="162.1" y="291">1k</text>
<text x="166.4" y="293.5">A5</text>
<text x="166.4" y="291">A4</text>
<text x="166.4" y="288.5">A3</text>
<text x="229.4" y="292">1</text>
<text x="229.4" y="289.5">2</text>
<text x="239.3" y="292.1">T1</text>
<text x="32.1" y="298.2">LM016L</text>
<text x="229.4" y="294.5">0</text>
<text x="239.3" y="294.6">R1</text>
<text x="13.3" y="304.8">5V</text>
<text x="45.7" y="310.4" transform="rotate(-90 45.7 310.4)">VSS</text>
<text x="48.3" y="310.4" transform="rotate(-90 48.3 310.4)">VDD</text>
<text x="50.8" y="310.4" transform="rotate(-90 50.8 310.4)">VEE</text>
<text x="55.9" y="310.4" transform="rotate(-90 55.9 310.4)">RS</text>
<text x="58.4" y="310.4" transform="rotate(-90 58.4 310.4)">RW</text>
<text x="61" y="310.4" transform="rotate(-90 61 310.4)">E</text>
<text x="66" y="310.4" transform="rotate(-90 66 310.4)">D0</text>
<text x="68.6" y="310.4" transform="rotate(-90 68.6 310.4)">D1</text>
<text x="71.1" y="310.4" transform="rotate(-90 71.1 310.4)">D2</text>
<text x="73.7" y="310.4" transform="rotate(-90 73.7 310.4)">D3</text>
<text x="76.2" y="310.4" transform="rotate(-90 76.2 310.4)">D4</text>
<text x="78.7" y="310.4" transform="rotate(-90 78.7 310.4)">D5</text>
<text x="81.3" y="310.4" transform="rotate(-90 81.3 310.4)">D6</text>
<text x="83.8" y="310.4" transform="rotate(-90 83.8 310.4)">D7</text>
<text x="206.9" y="310.4">T1</text>
<text x="223.6" y="311.9">RXD</text>
<text x="33.6" y="312.4">VEE</text>
<text x="44.6" y="315.4" transform="rotate(-90 44.6 315.4)">1</text>
<text x="47.2" y="315.4" transform="rotate(-90 47.2 315.4)">2</text>
<text x="49.7" y="315.4" transform="rotate(-90 49.7 315.4)">3</text>
<text x="54.8" y="315.4" transform="rotate(-90 54.8 315.4)">4</text>
<text x="57.3" y="315.4" transform="rotate(-90 57.3 315.4)">5</text>
<text x="59.9" y="315.4" transform="rotate(-90 59.9 315.4)">6</text>
<text x="64.9" y="315.4" transform="rotate(-90 64.9 315.4)">7</text>
<text x="67.5" y="315.4" transform="rotate(-90 67.5 315.4)">8</text>
<text x="70" y="315.4" transform="rotate(-90 70 315.4)">9</text>
<text x="72.6" y="316.6" transform="rotate(-90 72.6 316.6)">10</text>
<text x="75.1" y="316.4" transform="rotate(-90 75.1 316.4)">11</text>
<text x="77.6" y="316.6" transform="rotate(-90 77.6 316.6)">12</text>
<text x="80.1" y="316.6" transform="rotate(-90 80.1 316.6)">13</text>
<text x="82.7" y="316.6" transform="rotate(-90 82.7 316.6)">14</text>
<text x="206.1" y="315">R1</text>
<text x="223.6" y="317">TXD</text>
<text x="24.9" y="321.4">1k</text>
<text x="223.6" y="322.1">RTS</text>
<text x="48.3" y="325.6" transform="rotate(-90 48.3 325.6)">5V</text>
<text x="50.8" y="327.3" transform="rotate(-90 50.8 327.3)">VEE</text>
<text x="53.3" y="326.9" transform="rotate(-90 53.3 326.9)">D12</text>
<text x="63.5" y="326.8" transform="rotate(-90 63.5 326.8)">D11</text>
<text x="76.2" y="325.8" transform="rotate(-90 76.2 325.8)">D4</text>
<text x="78.7" y="325.8" transform="rotate(-90 78.7 325.8)">D5</text>
<text x="81.2" y="325.8" transform="rotate(-90 81.2 325.8)">D6</text>
<text x="83.8" y="325.8" transform="rotate(-90 83.8 325.8)">D7</text>
<text x="223.6" y="327.1">CTS</text>
</g>
<g font-size="2.4" fill="#008000">
<text x="234.9" y="118.1">+88.8</text>
<text x="107.9" y="123.2">+88.8</text>
<text x="100.3" y="184.1">+88.8</text>
<text x="234.9" y="181.6">+88.8</text>
<text x="136.4" y="250.7">+88.8</text>
</g>
<g font-size="2.3" fill="#800000">
<text x="235.3" y="121.1">Volts</text>
<text x="108.3" y="126.2">Volts</text>
<text x="235.3" y="184.6">Volts</text>
<text x="100.7" y="187.1">Volts</text>
<text x="136.8" y="253.7">Volts</text>
</g>
<g font-size="2.2" fill="#fff">
<text x="172.1" y="246" transform="rotate(90 172.1 246)">Reset BTN</text>
<text x="191.2" y="244.5" transform="rotate(90 191.2 244.5)">ON</text>
<text x="217.4" y="255.2">AREF</text>
<text x="174.1" y="263.8">RESET</text>
<text x="213.9" y="262.6">PB4/MISO</text>
<text x="214.6" y="260.3">PB5/SCK</text>
<text x="206.4" y="265.4">~ PB3/MOSI/OC2A</text>
<text x="211.6" y="267.9">~ PB2/OC1B</text>
<text x="184.5" y="275.3" transform="rotate(90 184.5 275.3)">ANALOG IN</text>
<text x="208.5" y="272.7">PB0/ICP1/CLKO</text>
<text x="211.4" y="270.2">~ PB1/OC1A</text>
<text x="212.6" y="280.6">~ PD7/AIN1</text>
<text x="214.2" y="278.1">PD7/AIN1</text>
<text x="174.1" y="287.2">PC2/ADC2</text>
<text x="174.4" y="284.7">PC1/ADC1</text>
<text x="174.4" y="282.1">PC0/ADC0</text>
<text x="209" y="283.2">~ PD5/T1/OC0B</text>
<text x="211.7" y="285.7">PD4/T0/XCK</text>
<text x="174.1" y="292">PC4/ADC4/SDA</text>
<text x="174.1" y="289.8">PC3/ADC3</text>
<text x="207.3" y="288.2">~ PD3/INT1/OC2B</text>
<text x="214.3" y="290.5">PD2/INT0</text>
<text x="214.7" y="292.8">PD1/TXD</text>
<text x="174" y="294.6">PC5/ADC5/SCL</text>
<text x="214.6" y="295.3">PD0/RXD</text>
</g>
<g font-size="1.7" fill="#fff">
<text x="195.6" y="277.4" transform="rotate(-90 195.6 277.4)">1121</text>
<text x="196.8" y="285.7" transform="rotate(-90 196.8 285.7)">ATMEGA328P-PU</text>
</g>
<text font-size="1.6" fill="#c00000" x="159.8" y="282.6" transform="rotate(-90 159.8 282.6)">97%</text>
</svg>
